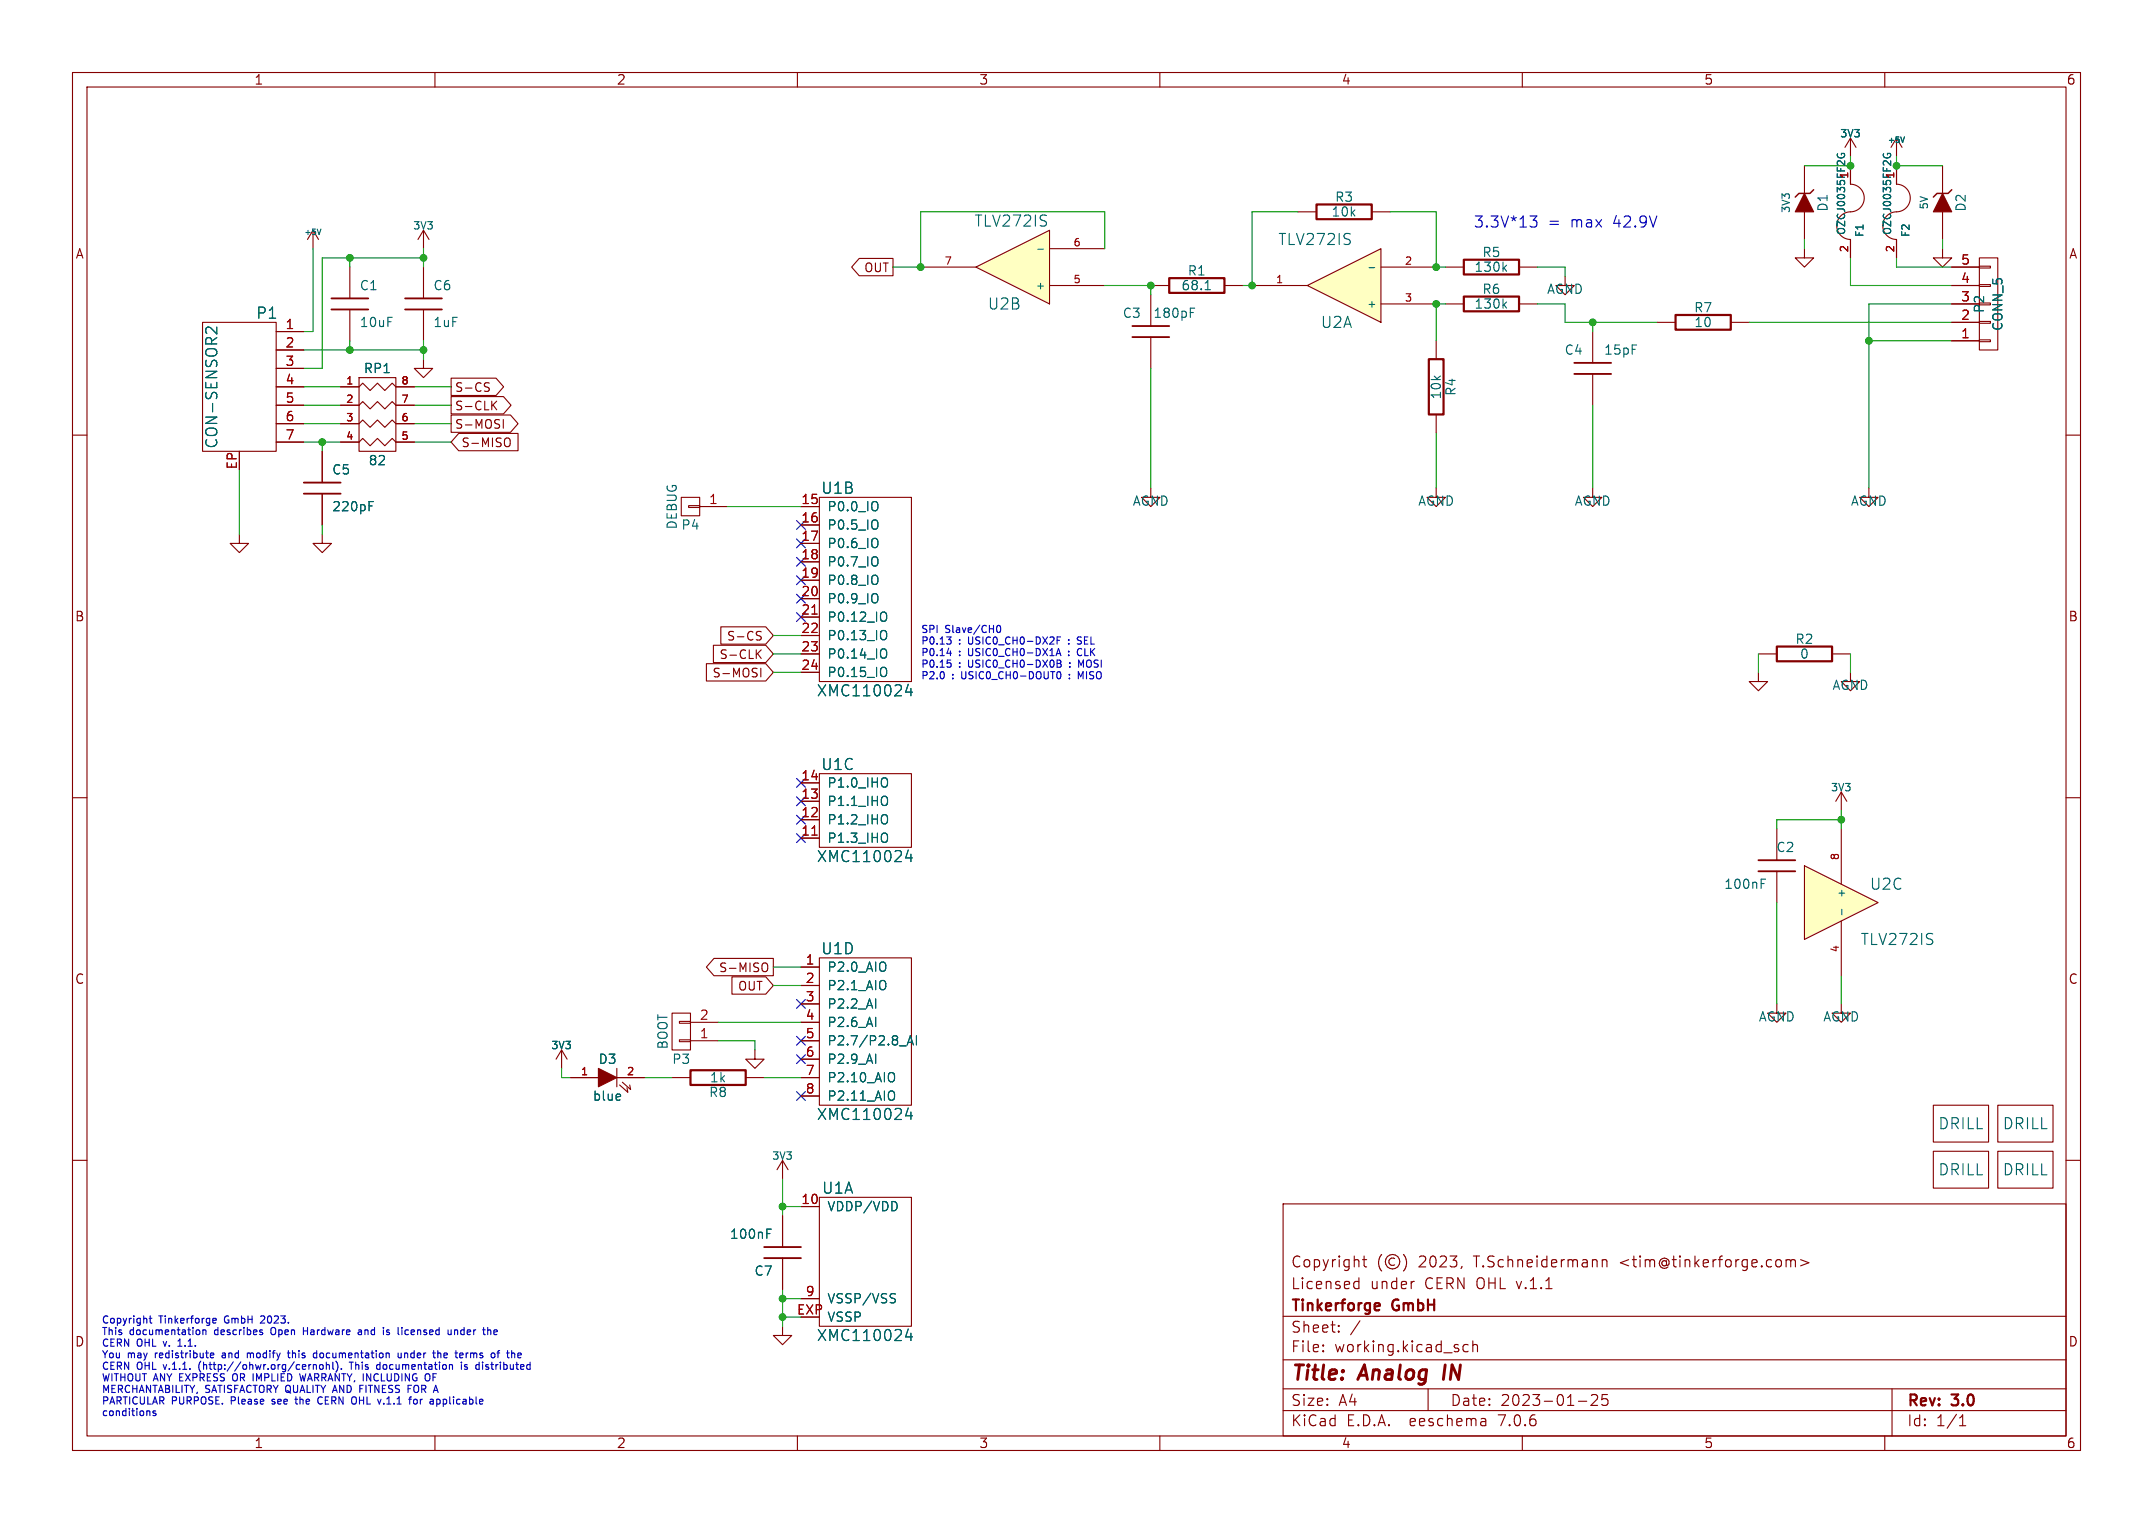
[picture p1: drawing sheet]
<svg xmlns="http://www.w3.org/2000/svg" width="297mm" height="210mm" viewBox="0 0 297 210" stroke-linecap="round" stroke-linejoin="round" font-family="sans-serif">
<g fill="none" stroke="#840000" stroke-width=".15">
<path d="M10 10h277v190h-277zM12 12h273v186h-273zM60 10v2M110 10v2M160 10v2M210 10v2M255.3 19.1l-.8 1.2M255.3 19.1v2.5M255.3 19.1l.7 1.2M260 10v2M261.6 19.1l-.7 1.2M261.6 19.1v2.5"/>
<path d="M261.6 19.1l.8 1.2M43.2 31.8l-.8 1.2M43.2 31.8v2.5M43.2 31.8l.7 1.2M58.4 31.8l-.7 1.2M58.4 31.8v2.5M58.4 36.8v4.3M58.4 31.8l.8 1.2M158.7 39.4h2.6M168.9 39.4h2.5M255.3 22.9v2.5a1.93 1.93 0 0 1 1.9 2.1 1.93 1.93 0 0 1-2.2 1.7 1.91 1.91 0 0 0-1.6 2.1 1.91 1.91 0 0 0 1.9 1.7v2.6M261.6 22.9v2.5a1.93 1.93 0 0 1 1.9 2.1 1.93 1.93 0 0 1-2.2 1.7 1.91 1.91 0 0 0-1.6 2.1 1.91 1.91 0 0 0 1.9 1.7v2.6"/>
<path d="M268 22.9v3.8M268 29.2v3.8M10 60h2M27.9 44.5h10.2v17.7h-10.2zM38.1 53.3h3.8M38.1 55.9h3.8M38.1 58.4h3.8M38.1 45.7h3.8M38.1 48.3h3.8M38.1 50.8h3.8M47 58.4h2.5l.5-.5 1.1 1 1-1 1 1 1-1 .5 .5h2.5M47 55.9h2.5l.5-.5 1.1 1 1-1 1 1 1-1 .5 .5h2.5"/>
<path d="M47 53.3h2.5l.5-.5 1.1 1 1-1 1 1 1-1 .5 .5h2.5M49.5 52.1h5.1v10.1h-5.1zM58.4 42.7v4.3M219.7 45.7v4.3M219.7 51.6v4.3M285 60h2M38.1 61h3.8M47 61h2.5l.5-.5 1.1 1 1-1 1 1 1-1 .5 .5h2.5M257.8 67.3v1.3h1.3l-1.3 1.3-1.3-1.3h1.3M255.3 92.7v1.3h1.2l-1.2 1.3-1.3-1.3h1.3M10 110h2M110.5 115.6h2.5"/>
<path d="M110.5 113h2.5M110.5 110.5h2.5M110.5 108h2.5M113 106.7h12.7v10.1h-12.7zM285 110h2M92.7 139.7h2.5v5.1h-2.5zM110.5 133.4h2.5M110.5 135.9h2.5M110.5 138.4h2.5M113 132.1h12.7v20.3h-12.7zM245.1 138.4v1.3h1.3l-1.3 1.3-1.3-1.3h1.3M10 160h2"/>
<path d="M77.5 144.8l-.8 1.3M77.5 144.8v2.5M77.5 144.8l.7 1.3M78.7 148.6h3.8M85.1 147.3v2.6M85.1 148.6h3.8M85.5 149.6l1.1 1-.1-.6M85.9 149.2l1.1 1-.1-.6M92.7 148.6h2.5M93.7 140.8h1.5v.3h-1.5zM93.7 143.4h1.5v.2h-1.5zM95.2 141h3.9"/>
<path d="M95.2 143.5h3.9M102.9 148.6h2.5M104.1 144.8v1.3h1.3l-1.3 1.2-1.2-1.2h1.2M110.5 148.6h2.5M110.5 141h2.5M110.5 143.5h2.5M110.5 146.1h2.5M110.5 151.1h2.5M266.7 158.8h7.6v5h-7.6zM266.7 152.4h7.6v5.1h-7.6zM275.6 152.4h7.6v5.1h-7.6zM275.6 158.8h7.6v5h-7.6z"/>
<path d="M285 160h2M107.9 160l-.7 1.3M107.9 160v2.6M107.9 167.6v4.4M107.9 173.5v4.3M107.9 160l.8 1.3M110.5 166.4h2.5M110.5 179.1h2.5M113 165.1h12.7v17.8h-12.7zM177 166h108v32h-108zM186.9 177.6l.1 .1 .5-.1M186.9 176.8l.1-.1 .5 .1"/>
<path d="M187.5 176.2v1.5M188 173.7h.5M188.2 173.2v1.3v.1l.3 .1M190.6 173a1.72 1.72 0 0 0 0 2.3M192.4 173.6a.52 .52 0 0 0-.8 .4 .52 .52 0 0 0 .8 .4M193.6 173a1.72 1.72 0 0 1 0 2.3M195 176.7h.1M201.7 174.6l-.2 .3M221 173.8a.37 .37 0 0 1 .7 .1v.8M221 173.7v1M246.4 173.8a.37 .37 0 0 1 .6 .1M246.4 173.7v1"/>
<path d="M247 173.9l.2-.2 .4 .1 .1 .9M247 173.9v.8M248.4 173.7l1.1 .4-1.1 .5M60 198v2M107.9 182.9v1.3h1.3l-1.3 1.2-1.2-1.2h1.2M110 198v2M160 198v2M177 194.5h108M177 191.5h108M177 187.5h108M177 181.5h108M182.5 186.3h.1l-.1 .1"/>
<path d="M182.5 186.3v.1M182.5 185.5v.1M182.5 185.5h.1l-.1 .1M184.7 183.6v.1M184.7 183.6h-.1l.1 .1M184.7 182.8v.1M184.7 182.8h-.1l.1 .1M187.6 182.1l-1.3 2M197 191.5v3M202.5 185.5l-.4-.1-.3 .3v.4l.2 .2 .1 .1 .4-.1M203.2 185.5a.37 .37 0 0 1 .6 .1v.8M203.2 184.9v1.5"/>
<path d="M204.9 195.7l.1 .9M205 196.5l-.2 .1M205 196h-.2M210 198v2M217.7 193.2h1.2M219.5 192.4l.2-.1 .5 .1a.41 .41 0 0 1 .1 .5l-.8 .9h.9M221.7 192.3h-.7v.7l.2-.1h.5l.1 .3-.1 .5-.2 .1h-.3l-.2-.1M260 198v2M261 191.5v6.5M270.3 196.6h.9M270.3 195.5l.4-.4v1.5"/>
<circle cx="192.1" cy="174" r="1"/>
</g>
<path d="M199.4 188.2l-.3 2" fill="none" stroke="#840000" stroke-width=".4"/>
<path d="M161.3 38.4h7.6v2h-7.6zM95.2 147.6h7.7v2h-7.7zM190.1 179.7l.2 .1v.2l-.7 .2M190.3 180.6l-.2 .1" fill="none" stroke="#840000" stroke-width=".3"/>
<g fill="none" stroke="#006464" stroke-width=".15">
<path d="M262.7 18.9l-.2 .7M44.3 31.6l-.3 .7M166.2 39.9h.8M166.5 38.9l.1-.2v1.2M253.5 21.2l-.1 .2 .2 .3M254 21.3v-.1h.4l.1 .2-.2 .3M259.8 21.2v.2l.1 .3M260.4 21.3v-.1h.4v.2l-.1 .3M29.9 45.1v.9l-.9-.8a.41 .41 0 0 0-.6 .2v.4M122.2 114.9a.9 .9 0 0 1 0 1.2M122.2 107.3a.9 .9 0 0 1 0 1.2M122.2 109.9a.9 .9 0 0 1 0 1.1"/>
<path d="M122.2 112.4a.9 .9 0 0 1 0 1.1M125.3 117.2l-.4 1.1h1M125.7 117.8v1M85.5 150.9l.1 .3-.6 .1M123.2 148a.9 .9 0 0 1 0 1.1M123.2 150.5a.9 .9 0 0 1 0 1.1M124.1 144.2h.9M125.2 144.1l.4-1.3 .4 1.3M125.3 143.7h.6M125.3 152.8l-.4 1.1h1M125.7 153.4v1M126.4 142.8v1.3"/>
<path d="M105.8 170.1h.4M105.8 169.5h.6M123 178.4h.5M123.3 179l.2 .3v.2l-.2 .1M123.7 166v.6M125.3 183.3l-.4 1h1M125.7 183.8v1"/>
</g>
<path d="M112 115.2h.7" fill="none" stroke="#a90000" stroke-width=".15"/>
<path d="M55.9 42.7h5.1M55.9 41.1h5.1M217.2 50h5M217.2 51.6h5M105.4 172h5.1M105.4 173.5h5.1" fill="none" stroke="#840000" stroke-width=".25"/>
<g fill="#840000" stroke="#840000" stroke-width=".15">
<path d="M82.5 147.3l2.6 1.3-2.6 1.3z"/>
<path d="M268 26.7l1.2 2.5h-2.5z"/>
</g>
<path d="M269.2 26.2l-.5 .5h-1.5l-.5 .5" fill="none" stroke="#840000" stroke-width=".2"/>
<path d="M134.6 36.8l10.2-5v10.1z" fill="#ffffc2"/>
<g fill="none" stroke="#840000" stroke-width=".15">
<path d="M127 36.8h7.6M134.6 36.8l10.2-5v10.1zM144.8 39.4h7.6M144.8 34.3h7.6M268 34.3v1.3h1.2l-1.2 1.2-1.3-1.2h1.3M110.5 69.9h2.5M110.5 72.4h2.5M110.5 74.9h2.5M110.5 77.5h2.5M113 68.6h12.7v25.4h-12.7zM110.5 80h2.5M110.5 82.6h2.5"/>
<path d="M110.5 85.1h2.5M110.5 87.6h2.5M110.5 90.2h2.5M110.5 92.7h2.5M242.6 90.2h2.5M252.7 90.2h2.6"/>
</g>
<g fill="none" stroke="#006464" stroke-width=".15">
<path d="M143.2 34.4h.7M121 69.3v.9M121 71.9v.9M121 74.4v.9M121 77v.9M121 79.5v.9M121 82v.9M122 84.4l.1 .1a.81 .81 0 0 1-.1 1.2M122 86.9l.1 .1a.81 .81 0 0 1-.1 1.2M122 89.5h.1a.81 .81 0 0 1-.1 1.2M122 92l.1 .1a.81 .81 0 0 1-.1 1.2M125.3 94.4l-.4 1h1"/>
<path d="M125.7 94.9v1"/>
</g>
<path d="M112 84.7h.7" fill="none" stroke="#a90000" stroke-width=".15"/>
<path d="M245.1 89.2h7.6v2h-7.6z" fill="none" stroke="#840000" stroke-width=".3"/>
<path d="M180.3 39.4l10.2-5.1v10.2z" fill="#ffffc2"/>
<g fill="none" stroke="#840000" stroke-width=".15">
<path d="M172.7 39.4h7.6M179.1 29.2h2.5M180.3 39.4l10.2-5.1v10.2zM189.2 29.2h2.6M190.5 36.8h7.6M199.4 36.8h2.5M209.5 36.8h2.6M58.4 49.5v1.3h1.3l-1.3 1.3-1.3-1.3h1.3M158.7 40.6v4.4M158.7 46.5v4.3M190.5 41.9h7.6M199.4 41.9h2.5"/>
<path d="M209.5 41.9h2.6M242.6 92.7v1.3h1.2l-1.2 1.3-1.3-1.3h1.3"/>
</g>
<path d="M188.9 36.9h.7M207.5 36.9l.3 .5M207.8 36.6l-.5 .4M164.2 43.1h.4M164.2 42.5h.6M207.5 42l.3 .5M207.8 41.6l-.5 .5" fill="none" stroke="#006464" stroke-width=".15"/>
<path d="M181.6 28.2h7.6v2h-7.6zM201.9 35.8h7.6v2h-7.6zM201.9 40.9h7.6v2h-7.6z" fill="none" stroke="#840000" stroke-width=".3"/>
<path d="M156.2 45h5.1M156.2 46.5h5.1" fill="none" stroke="#840000" stroke-width=".25"/>
<path d="M248.9 119.4l10.2 5.1-10.2 5z" fill="#ffffc2"/>
<g fill="none" stroke="#840000" stroke-width=".15">
<path d="M48.3 36.8v4.3M118.5 35.6h4.7v2.4h-4.7l-1-1.2zM215.9 38.1v1.3h1.3l-1.3 1.2-1.3-1.2h1.3M248.9 34.3v1.3h1.3l-1.3 1.2-1.3-1.2h1.3M248.9 22.9v3.8M248.9 29.2v3.8M255.3 22.9v2.5M255.3 33v2.6M261.6 22.9v2.5M261.6 33v2.6M269.2 39.4h3.8M269.2 36.8h3.8"/>
<path d="M273 36.7h1.6v.3h-1.6zM273 39.2h1.6v.3h-1.6zM273 35.6h2.6v12.7h-2.6zM38.1 45.7h3.8M38.1 48.3h3.8M38.1 50.8h3.8M38.1 53.3h3.8M38.1 55.9h3.8M38.1 58.4h3.8M47 53.3h2.5M47 55.9h2.5M47 58.4h2.5"/>
<path d="M48.3 42.7v4.3M54.6 53.3h2.5M54.6 55.9h2.5M54.6 58.4h2.5M62.2 57.2h8.2l1.1 1.2-1.1 1.2h-8.2zM62.2 54.7h7.3l1 1.2-1 1.2h-7.3zM62.2 52.1h6.2l1.1 1.2-1.1 1.2h-6.2zM63.3 59.8h8.2v2.4h-8.2l-1.1-1.2zM67 53.3l.4 .2 .1 .2-.2 .3h-.3M67 52.8h.5M68 55.8l.5 .7M68.5 55.3l-.7 .7"/>
<path d="M69.4 57.9v1.1M198.1 47v2.5M198.1 57.2v2.5M228.6 44.5h2.5M238.8 44.5h2.5M269.2 47h3.8M269.2 44.5h3.8M269.2 41.9h3.8M273 41.8h1.6v.2h-1.6zM273 44.3h1.6v.3h-1.6zM273 46.9h1.6v.2h-1.6zM33 73.7v1.2h1.3l-1.3 1.3-1.3-1.3h1.3"/>
<path d="M38.1 61h3.8M44.4 73.7v1.2h1.3l-1.3 1.3-1.2-1.3h1.2M44.4 62.2v4.3M44.4 68.1v4.3M47 61h2.5M54.6 61h2.5M69.9 60.4a.4 .4 0 0 1 .5 .4v.4a.4 .4 0 0 1-.5 .4M94 68.6h2.5v2.5h-2.5zM95 69.7h1.5v.3h-1.5zM96.5 69.9h3.8M110.5 69.9h2.5M110.5 72.4h2.5"/>
<path d="M110.5 74.9h2.5M110.5 77.5h2.5M158.7 67.3v1.3h1.3l-1.3 1.3-1.2-1.3h1.2M198.1 67.3v1.3h1.3l-1.3 1.3-1.3-1.3h1.3M219.7 67.3v1.3h1.3l-1.3 1.3-1.3-1.3h1.3M97.4 91.5h8.2l1.1 1.2-1.1 1.2h-8.2zM98.4 89h7.2l1.1 1.2-1.1 1.2h-7.2zM99.4 86.4h6.2l1.1 1.2-1.1 1.2h-6.2zM104.5 90.1l.5 .7M104.6 87.6l.3 .1 .1 .3-.2 .3h-.3M104.6 87.1h.4M105 92.1v1.2"/>
<path d="M105 89.6l-.7 .7M110.5 80h2.5M110.5 82.6h2.5M110.5 85.1h2.5M110.5 87.6h2.5M110.5 90.2h2.5M110.5 92.7h2.5M110.5 115.6h2.5M110.5 113h2.5M110.5 110.5h2.5M110.5 108h2.5M245.1 114.3v4.3"/>
<path d="M248.9 119.4l10.2 5.1-10.2 5zM254 109.2v2.6M254 114.3v7.6M254 109.2l-.8 1.3M254 109.2l.8 1.3M98.5 132.2h8.2v2.3h-8.2l-1.1-1.1zM101 134.7h4.6l1.1 1.2-1.1 1.2h-4.6zM105.4 132.8a.4 .4 0 0 1 .5 .4v.4a.4 .4 0 0 1-.5 .4M110.5 133.4h2.5M110.5 135.9h2.5M110.5 138.4h2.5M245.1 120.1v4.4"/>
<path d="M254 138.4v1.3h1.3l-1.3 1.3-1.3-1.3h1.3M254 127v7.6M78.7 148.6h3.8M85.1 148.6h3.8M110.5 141h2.5M110.5 143.5h2.5M110.5 146.1h2.5M110.5 148.6h2.5M110.5 151.1h2.5M107.9 167.6v4.4M107.9 173.5v4.3M110.5 166.4h2.5"/>
<path d="M110.5 179.1h2.5"/>
</g>
<g fill="none" stroke="#006464" stroke-width=".15">
<path d="M262.7 18.9l-.2 .7M253.5 21.2l-.1 .2 .2 .3M254 21.3v-.1h.4l.1 .2-.2 .3M259.8 21.2v.2l.1 .3M260.4 21.3v-.1h.4v.2l-.1 .3M29.9 45.1v.9l-.9-.8a.41 .41 0 0 0-.6 .2v.4M50.9 69.8h.4M50.9 69.2h.6M121 69.3v.9M121 71.9v.9M121 74.4v.9M121 77v.9"/>
<path d="M121 79.5v.9M121 82v.9M122 84.4l.1 .1a.81 .81 0 0 1-.1 1.2M122 86.9l.1 .1a.81 .81 0 0 1-.1 1.2M122 89.5h.1a.81 .81 0 0 1-.1 1.2M122 92l.1 .1a.81 .81 0 0 1-.1 1.2M125.3 94.4l-.4 1h1M125.7 94.9v1M122.2 114.9a.9 .9 0 0 1 0 1.2M122.2 107.3a.9 .9 0 0 1 0 1.2M122.2 109.9a.9 .9 0 0 1 0 1.1M122.2 112.4a.9 .9 0 0 1 0 1.1"/>
<path d="M125.3 117.2l-.4 1.1h1M125.7 117.8v1M242.9 121.8h.5M242.9 121.2h.6M254.1 125.4v.7M85.5 150.9l.1 .3-.6 .1M123.2 148a.9 .9 0 0 1 0 1.1M123.2 150.5a.9 .9 0 0 1 0 1.1M124.1 144.2h.9M125.2 144.1l.4-1.3 .4 1.3M125.3 143.7h.6M125.3 152.8l-.4 1.1h1"/>
<path d="M125.7 153.4v1M126.4 142.8v1.3M105.8 170.1h.4M105.8 169.5h.6M123 178.4h.5M123.3 179l.2 .3v.2l-.2 .1M123.7 166v.6M125.3 183.3l-.4 1h1M125.7 183.8v1"/>
</g>
<path d="M45.7 42.7h5.1M45.7 41.1h5.1M41.9 68.1h5.1M41.9 66.5h5.1M242.6 118.6h5M242.6 120.1h5" fill="none" stroke="#840000" stroke-width=".25"/>
<path d="M197.1 49.5h2v7.7h-2zM231.1 43.4h7.7v2.1h-7.7z" fill="none" stroke="#840000" stroke-width=".3"/>
<path d="M250.2 26.2l-.5 .5h-1.5l-.6 .5" fill="none" stroke="#840000" stroke-width=".2"/>
<path d="M248.9 26.7l1.3 2.5h-2.6z" fill="#840000" stroke="#840000" stroke-width=".15"/>
<g fill="none" stroke="#0000c2" stroke-width=".15">
<path d="M211.1 29.8h.9l-.5 .6a.41 .41 0 0 1 .5 .3v.3l-.1 .2-.6 .1M130.6 90.1h.7M130.7 91h.5M131 88.2l.2 .2v.2l-.2 .2M131 91.4l.2 .2v.2l-.2 .2M131.1 89.8v.6M131.2 87.8l-.3 .4M137.6 86.3l.1-.1a.53 .53 0 0 1 .4 .5 .53 .53 0 0 1-.4 .5l-.1-.1-.1-.3zM145.7 90.4l.3-1 .3 1M145.8 90.1h.5M145.8 88.3h.4M145.8 91l.5 .1v.2l-.1 .2"/>
<path d="M145.8 91.5h.4M145.9 92.7l.1-.1a.53 .53 0 0 1 .4 .5 .53 .53 0 0 1-.4 .5h-.1M146.2 91.5l.2 .2-.1 .2-.5 .1M146.3 87.8h-.5v1M147.4 88.7v.1M147.4 88.2v.1M147.4 89.8v.1M147.4 90.3v.1M147.5 93.5v.1M147.5 93v.1M147.6 91.9v.1M147.6 91.4v.1"/>
<path d="M148.6 88.8h.4M148.9 89.4a.53 .53 0 0 0-.3 .5 .53 .53 0 0 0 .3 .5M149 87.8h-.2l-.2 .2 .1 .3h.3M149.1 93.3l-.3-.7v1M149.1 91.7l-.3-.7v1M20.5 194.5l.2 .2v.5M20.6 181.8h.4M20.7 181.5v.8l.3 .1M21.5 194.6l-.3-.1-.1 .2v.1l.4 .1v.3h-.4M24.5 185.6h.6M24.7 184.8l-.2 .1M27.2 183.4h.3l.1 .2-.1 .3-.3 .1"/>
<path d="M27.5 188l-.1 .3 .1 .6M28 183.5l.1-.1h.3v.6M28 183.4v.6M29 186.9l.5-.1-.1-.2h-.2l-.2 .1 .1 .5h.3M29.4 181.9l.1-.1h.2l.1 .1v.1l-.4 .1M29.4 182.3l.1 .1h.3M30.8 186.6h-.1M30.8 186.8l-.2 .2 .2 .2M32.1 189.6a.77 .77 0 0 0 .1 .8M34.1 186.6v.6M34.5 186.6h-.2l-.2 .1M36 181.5h.1"/>
<path d="M36.1 183.7l.1 .1-.1 .2M36.1 183.4h.1M36.5 181.9l-.6 .5h.6M37.5 193.6h.1M37.5 183.1a.7 .7 0 0 0 0 .9M37.7 192.9l-.2 .2 .2 .2M39.6 186.6h.4M39.8 186.2v.9l.2 .1M40.7 192.9h.4M40.8 192.6v.9l.3 .1M41.3 189.4l.3 1 .2-.7 .1 .7M41.9 183v1"/>
<path d="M41.9 183.5h.5M43.2 188.3l.2-.1h.2v.6M43.3 187.2h.4M43.3 186.6h.4M43.7 186.2v1M43.8 193.2l.2 .4h.3l.1-.1M44 192.7l-.2 .3M44.1 188.3l.2-.1 .2 .1 .1 .3-.1 .2h-.2l-.2-.1zM44.4 192.7h.1M45 188.3l.2-.1h.2v.6M45 187.8v1M45.9 187.8v.9l.2 .1"/>
<path d="M46.4 187.7a1.16 1.16 0 0 1 0 1.5M47.1 188.7v.1M48.5 187.8v1M49.1 192.8v.7M49.4 183.4h.4l.1 .6M49.6 191.5h.4M49.9 183.6l-.4 .1-.1 .1 .1 .2h.4M52 188.2h.4M52 188.8h.4M52.4 187.8v1M53.7 183.4h-.2l-.2 .2 .4 .2M53.7 183.9l-.1 .1h-.3"/>
<path d="M54.9 186.6l.1 .6h.2l.1-.1M55.3 186.6v.6M55.8 186.6v.6M56.1 183.4l-.2 .2v.2l.2 .2M56.1 186.6l-.3 .1M56.3 191.5h.3M57.1 193l.1-.1 .3 .1 .1 .4-.1 .2h-.3l-.1-.1zM59.3 189.6v.7M59.7 189.9h.4M59.7 189.4v1M60.3 192.9l.3 .1 .1 .1v.4l-.4 .1M60.4 186.7l.1-.1h.3v.6"/>
<path d="M62.2 183.9l-.1 .1h-.2M62.2 183.4v.6M62.4 188.2v.6M62.7 183.5l.1-.1h.3v.6M62.7 183.4v.6M63.6 187.8v.1M63.6 188.2v.6M64.3 186.6v.6M64.4 188.2h-.2l-.1 .1 .4 .3M64.5 188.7l-.1 .1h-.3M64.5 186.6l-.2 .2M66.6 187.8v.1"/>
<path d="M66.6 188.2v.6M67.4 183.4l.3 .1v.5M68.3 183.4l-.2 .1v.4l.2 .1M68.6 186.6h.3M68.6 183.6l-.5 .1M68.9 186.2l-.2 .1M71.6 186.6h.3v.2l-.5 .1M71.9 187.2h-.3"/>
</g>
<g fill="none" stroke="#009600" stroke-width=".15">
<path d="M43.2 34.3v11.4h-1.3M48.3 35.6v1.2M58.4 35.6h-14v15.2h-2.5M58.4 34.3v2.5M152.4 39.4h6.3v1.2M152.4 34.3v-5.1h-25.4v7.6h-3.8M179.1 29.2h-6.4v10.2h-1.3M191.8 29.2h6.3v7.6h1.3M212.1 36.8h3.8v1.3M248.9 33v1.3M255.3 21.6v1.3h-6.4M255.3 35.6v3.8h13.9"/>
<path d="M261.6 35.6v1.2h7.6M261.6 21.6v1.3h6.4M268 33v1.3M41.9 55.9h5.1M41.9 58.4h5.1M41.9 53.3h5.1M41.9 48.3h16.5M48.3 47v1.3M57.1 55.9h5.1M57.1 58.4h5.1M57.1 53.3h5.1M58.4 47v2.5"/>
<path d="M158.7 50.8v16.5M198.1 59.7v7.6M199.4 41.9h-1.3v5.1M212.1 41.9h3.8v2.6h12.7M219.7 44.5v1.2M219.7 55.9v11.4M241.3 44.5h27.9M257.8 47h11.4M269.2 41.9h-11.4v25.4M33 64.8v8.9M41.9 61h5.1M44.4 61v1.2"/>
<path d="M44.4 72.4v1.3M57.1 61h5.1M100.3 69.9h10.2M106.7 92.7h3.8M106.7 90.2h3.8M106.7 87.6h3.8M242.6 90.2v2.5M255.3 90.2v2.5M254 111.8v2.5M254 113h-8.9v1.3M106.7 135.9h3.8M106.7 133.4h3.8"/>
<path d="M245.1 124.5v13.9M254 134.6v3.8M77.5 147.3v1.3h1.2M88.9 148.6h3.8M99.1 143.5h5v1.3M99.1 141h11.4M105.4 148.6h5.1M107.9 179.1h2.6M107.9 162.6v5M107.9 177.8v5.1M107.9 166.4h2.6M107.9 181.6h2.6"/>
</g>
<g fill="none" stroke="#000084" stroke-width=".15">
<path d="M109.9 74.3l1.2 1.2M109.9 76.9l1.2 1.2M109.9 79.4l1.2 1.2M109.9 71.8l1.2 1.2M111.1 74.3l-1.2 1.2M111.1 76.9l-1.2 1.2M111.1 79.4l-1.2 1.2M111.1 71.8l-1.2 1.2M109.9 84.5l1.2 1.2M109.9 81.9l1.2 1.3M111.1 84.5l-1.2 1.2M111.1 81.9l-1.2 1.3"/>
<path d="M109.9 115l1.2 1.2M109.9 107.3l1.2 1.3M109.9 112.4l1.2 1.2M109.9 109.9l1.2 1.2M111.1 115l-1.2 1.2M111.1 107.3l-1.2 1.3M111.1 112.4l-1.2 1.2M111.1 109.9l-1.2 1.2M109.9 137.8l1.2 1.2M111.1 137.8l-1.2 1.2M109.9 150.5l1.2 1.2M109.9 142.9l1.2 1.2"/>
<path d="M109.9 145.4l1.2 1.3M111.1 150.5l-1.2 1.2M111.1 142.9l-1.2 1.2M111.1 145.4l-1.2 1.3"/>
</g>
<path d="M112 84.7h.7M112 115.2h.7" fill="none" stroke="#a90000" stroke-width=".15"/>
<g fill="#009600" stroke="#009600" stroke-width=".15">
<circle cx="172.7" cy="39.4" r=".46"/>
<circle cx="198.1" cy="36.8" r=".46"/>
<circle cx="198.1" cy="41.9" r=".46"/>
<circle cx="158.7" cy="39.4" r=".46"/>
<circle cx="58.4" cy="48.3" r=".46"/>
<circle cx="127" cy="36.8" r=".46"/>
<circle cx="58.4" cy="35.6" r=".46"/>
<circle cx="254" cy="113" r=".46"/>
<circle cx="257.8" cy="47" r=".46"/>
<circle cx="44.4" cy="61" r=".46"/>
<circle cx="48.3" cy="48.3" r=".46"/>
<circle cx="48.3" cy="35.6" r=".46"/>
<circle cx="255.3" cy="22.9" r=".46"/>
<circle cx="219.7" cy="44.5" r=".46"/>
<circle cx="261.6" cy="22.9" r=".46"/>
<circle cx="107.9" cy="181.6" r=".46"/>
<circle cx="107.9" cy="179.1" r=".46"/>
<circle cx="107.9" cy="166.4" r=".46"/>
</g>
<g font-size="2.8" fill="#840000">
<text x="178" y="190.9">Title:</text>
<text x="187.7" y="190.9">Analog</text>
<text x="200" y="190.9">IN</text>
</g>
<g font-size="2.1" fill="#006464">
<text x="134.3" y="31.5">TLV272IS</text>
<text x="176.2" y="34">TLV272IS</text>
<text x="35.3" y="44.2">P1</text>
<text x="136.2" y="42.9">U2B</text>
<text x="182.1" y="45.4">U2A</text>
<text x="30.2" y="61.9" transform="rotate(-90 30.2 61.9)">CON-SENSOR2</text>
<text x="113.2" y="68.3">U1B</text>
<text x="112.6" y="96.2">XMC110024</text>
<text x="113.2" y="106.4">U1C</text>
<text x="112.6" y="119.1">XMC110024</text>
<text x="257.9" y="122.9">U2C</text>
<text x="113.2" y="131.8">U1D</text>
<text x="256.6" y="130.5">TLV272IS</text>
<text x="112.6" y="154.7">XMC110024</text>
<text x="267.3" y="155.9">DRILL</text>
<text x="276.2" y="155.9">DRILL</text>
<text x="113.3" y="164.8">U1A</text>
<text x="267.3" y="162.3">DRILL</text>
<text x="276.2" y="162.3">DRILL</text>
<text x="112.6" y="185.1">XMC110024</text>
</g>
<g font-size="2.1" fill="#0000c2">
<text x="203.2" y="31.5">3.3V*13</text>
<text x="213.5" y="31.5">=</text>
<text x="216.7" y="31.5">max</text>
<text x="222.7" y="31.5">42.9V</text>
</g>
<g font-size="2.1" fill="#840000">
<text x="178" y="178">Licensed</text>
<text x="178" y="175">Copyright</text>
<text x="189" y="178">under</text>
<text x="195.7" y="175">2023,</text>
<text x="196.6" y="178">CERN OHL v.1.1</text>
<text x="203.5" y="175">T.Schneidermann</text>
<text x="223.7" y="175">&lt;tim@tinkerforge.com&gt;</text>
<text x="178" y="184">Sheet:</text>
<text x="178" y="181.2">Tinkerforge</text>
<text x="192.2" y="181.2">GmbH</text>
<text x="178" y="186.7">File:</text>
<text x="184.1" y="186.7">working.kicad_sch</text>
<text x="178" y="196.9">KiCad</text>
<text x="178" y="194.1">Size:</text>
<text x="184.7" y="194.1">A4</text>
<text x="185.7" y="196.9">E.D.A.</text>
<text x="194.6" y="196.9">eeschema</text>
<text x="200" y="194.1">Date:</text>
<text x="207" y="196.9">7.0.6</text>
<text x="207" y="194.1">2023-01-25</text>
<text x="263" y="194.3">Rev:</text>
<text x="263" y="196.9">Id:</text>
<text x="267.1" y="196.9">1/1</text>
<text x="269.4" y="194.3">3.0</text>
</g>
<g font-size="1.8" fill="#840000">
<text x="35" y="11.9">1</text>
<text x="85" y="11.9">2</text>
<text x="135" y="11.9">3</text>
<text x="185" y="11.9">4</text>
<text x="235" y="11.9">5</text>
<text x="285" y="11.9">6</text>
<text x="10.3" y="35.9">A</text>
<text x="285.3" y="35.9">A</text>
<text x="10.3" y="85.9">B</text>
<text x="285.3" y="85.9">B</text>
<text x="10.3" y="135.9">C</text>
<text x="285.3" y="135.9">C</text>
<text x="10.3" y="185.9">D</text>
<text x="285.3" y="185.9">D</text>
<text x="35" y="199.9">1</text>
<text x="85" y="199.9">2</text>
<text x="135" y="199.9">3</text>
<text x="185" y="199.9">4</text>
<text x="235" y="199.9">5</text>
<text x="285" y="199.9">6</text>
</g>
<g font-size="1.8" fill="#006464">
<text x="184.1" y="28">R3</text>
<text x="252.3" y="29.3" transform="rotate(-90 252.3 29.3)">D1</text>
<text x="271.4" y="29.3" transform="rotate(-90 271.4 29.3)">D2</text>
<text x="183.6" y="30.1">10k</text>
<text x="204.4" y="35.7">R5</text>
<text x="49.5" y="40.2">C1</text>
<text x="59.7" y="40.2">C6</text>
<text x="162.9" y="40.2">68.1</text>
<text x="163.8" y="38.2">R1</text>
<text x="203.3" y="37.7">130k</text>
<text x="204.4" y="40.7">R6</text>
<text x="213.3" y="40.7">AGND</text>
<text x="49.5" y="45.3">10uF</text>
<text x="59.7" y="45.3">1uF</text>
<text x="154.8" y="44">C3</text>
<text x="159" y="44">180pF</text>
<text x="203.3" y="42.8">130k</text>
<text x="233.6" y="43.3">R7</text>
<text x="233.6" y="45.3">10</text>
<text x="273.9" y="43.3" transform="rotate(-90 273.9 43.3)">P2</text>
<text x="276.5" y="45.7" transform="rotate(-90 276.5 45.7)">CONN_5</text>
<text x="50.1" y="51.7">RP1</text>
<text x="215.7" y="49.1">C4</text>
<text x="221.2" y="49.1">15pF</text>
<text x="199" y="55.2" transform="rotate(-90 199 55.2)">10k</text>
<text x="201" y="54.7" transform="rotate(-90 201 54.7)">R4</text>
<text x="45.7" y="65.6">C5</text>
<text x="50.8" y="64.4">82</text>
<text x="45.7" y="70.7">220pF</text>
<text x="114" y="70.7">P0.0_IO</text>
<text x="156.2" y="70">AGND</text>
<text x="195.5" y="70">AGND</text>
<text x="217.1" y="70">AGND</text>
<text x="255.2" y="70">AGND</text>
<text x="93.6" y="73.1" transform="rotate(-90 93.6 73.1)">DEBUG</text>
<text x="93.9" y="73.3">P4</text>
<text x="114" y="73.3">P0.5_IO</text>
<text x="114" y="75.8">P0.6_IO</text>
<text x="114" y="78.3">P0.7_IO</text>
<text x="114" y="80.9">P0.8_IO</text>
<text x="114" y="83.4">P0.9_IO</text>
<text x="114" y="86">P0.12_IO</text>
<text x="114" y="88.5">P0.13_IO</text>
<text x="247.6" y="89">R2</text>
<text x="114" y="91">P0.14_IO</text>
<text x="114" y="93.6">P0.15_IO</text>
<text x="248.2" y="91">0</text>
<text x="252.7" y="95.4">AGND</text>
<text x="114" y="113.9">P1.2_IHO</text>
<text x="114" y="111.4">P1.1_IHO</text>
<text x="114" y="108.8">P1.0_IHO</text>
<text x="114" y="116.4">P1.3_IHO</text>
<text x="245" y="117.7">C2</text>
<text x="237.8" y="122.8">100nF</text>
<text x="114" y="134.2">P2.0_AIO</text>
<text x="114" y="136.8">P2.1_AIO</text>
<text x="114" y="139.3">P2.2_AI</text>
<text x="114" y="141.8">P2.6_AI</text>
<text x="242.5" y="141.1">AGND</text>
<text x="251.4" y="141.1">AGND</text>
<text x="82.5" y="146.9">D3</text>
<text x="92.3" y="144.8" transform="rotate(-90 92.3 144.8)">BOOT</text>
<text x="92.6" y="146.9">P3</text>
<text x="97.8" y="149.5">1k</text>
<text x="114" y="144.4">P2.7/P2.8_AI</text>
<text x="114" y="146.9">P2.9_AI</text>
<text x="114" y="149.5">P2.10_AIO</text>
<text x="81.7" y="152">blue</text>
<text x="97.7" y="151.5">R8</text>
<text x="114" y="152">P2.11_AIO</text>
<text x="114" y="167.2">VDDP/VDD</text>
<text x="100.6" y="171">100nF</text>
<text x="104" y="176.1">C7</text>
<text x="114" y="179.9">VSSP/VSS</text>
<text x="114" y="182.5">VSSP</text>
</g>
<g font-size="1.8" fill="#a90000">
<text x="270.4" y="41.7">3</text>
<text x="270.4" y="39.1">4</text>
<text x="270.4" y="36.6">5</text>
<text x="39.3" y="45.5">1</text>
<text x="270.4" y="46.7">1</text>
<text x="270.4" y="44.2">2</text>
<text x="39.3" y="48">2</text>
<text x="39.3" y="50.5">3</text>
<text x="39.3" y="53.1">4</text>
<text x="39.3" y="55.6">5</text>
<text x="39.3" y="58.2">6</text>
<text x="32.8" y="64.8" transform="rotate(-90 32.8 64.8)">EP</text>
<text x="39.3" y="60.7">7</text>
<text x="97.7" y="69.6">1</text>
<text x="110.4" y="69.6">15</text>
<text x="110.4" y="72.1">16</text>
<text x="110.4" y="74.7">17</text>
<text x="110.4" y="77.2">18</text>
<text x="110.4" y="79.8">19</text>
<text x="110.4" y="82.3">20</text>
<text x="110.4" y="84.8">21</text>
<text x="110.4" y="87.4">22</text>
<text x="110.4" y="89.9">23</text>
<text x="110.4" y="92.5">24</text>
<text x="110.4" y="107.7">14</text>
<text x="110.4" y="112.8">12</text>
<text x="110.4" y="110.2">13</text>
<text x="110.4" y="115.3">11</text>
<text x="111.1" y="133.1">1</text>
<text x="111.1" y="135.6">2</text>
<text x="96.4" y="143.3">1</text>
<text x="96.4" y="140.7">2</text>
<text x="111.1" y="138.2">3</text>
<text x="111.1" y="140.7">4</text>
<text x="111.1" y="143.3">5</text>
<text x="111.1" y="145.8">6</text>
<text x="111.1" y="148.3">7</text>
<text x="111.1" y="150.9">8</text>
<text x="110.4" y="166.1">10</text>
<text x="111.1" y="178.8">9</text>
<text x="109.8" y="181.4">EXP</text>
</g>
<g font-size="1.7" fill="#840000">
<text x="119.1" y="37.7">OUT</text>
<text x="62.7" y="59.3">S-MOSI</text>
<text x="62.7" y="56.8">S-CLK</text>
<text x="62.7" y="54.3">S-CS</text>
<text x="63.6" y="61.9">S-MISO</text>
<text x="100.2" y="88.5">S-CS</text>
<text x="98.2" y="93.6">S-MOSI</text>
<text x="99.1" y="91.1">S-CLK</text>
<text x="99.1" y="134.3">S-MISO</text>
<text x="101.7" y="136.8">OUT</text>
</g>
<g font-size="1.4" fill="#006464">
<text x="253.7" y="19.2">3V3</text>
<text x="247.1" y="29.5" transform="rotate(-90 247.1 29.5)">3V3</text>
<text x="266.2" y="29" transform="rotate(-90 266.2 29)">5V</text>
<text x="56.9" y="31.9">3V3</text>
<text x="254.7" y="32.5" transform="rotate(-90 254.7 32.5)">OZCJ0035FF2G</text>
<text x="257.3" y="32.8" transform="rotate(-90 257.3 32.8)">F1</text>
<text x="261.1" y="32.5" transform="rotate(-90 261.1 32.5)">OZCJ0035FF2G</text>
<text x="263.6" y="32.8" transform="rotate(-90 263.6 32.8)">F2</text>
<text x="142.8" y="40.1">+</text>
<text x="188.5" y="42.6">+</text>
<text x="252.5" y="109.3">3V3</text>
<text x="254.7" y="123.9" transform="rotate(-90 254.7 123.9)">+</text>
<text x="75.9" y="144.9">3V3</text>
<text x="106.4" y="160.1">3V3</text>
</g>
<g font-size="1.4" fill="#a90000">
<text x="255" y="24.7" transform="rotate(-90 255 24.7)">1</text>
<text x="261.4" y="24.7" transform="rotate(-90 261.4 24.7)">1</text>
<text x="148" y="34">6</text>
<text x="255" y="34.9" transform="rotate(-90 255 34.9)">2</text>
<text x="261.4" y="34.9" transform="rotate(-90 261.4 34.9)">2</text>
<text x="130.2" y="36.6">7</text>
<text x="148" y="39.1">5</text>
<text x="175.9" y="39.1">1</text>
<text x="193.7" y="36.6">2</text>
<text x="193.7" y="41.7">3</text>
<text x="47.6" y="53.1">1</text>
<text x="55.3" y="53.1">8</text>
<text x="47.6" y="55.6">2</text>
<text x="47.6" y="58.2">3</text>
<text x="55.3" y="58.2">6</text>
<text x="55.3" y="55.6">7</text>
<text x="47.6" y="60.7">4</text>
<text x="55.3" y="60.7">5</text>
<text x="253.7" y="118.7" transform="rotate(-90 253.7 118.7)">8</text>
<text x="253.7" y="131.4" transform="rotate(-90 253.7 131.4)">4</text>
<text x="80" y="148.3">1</text>
<text x="86.4" y="148.3">2</text>
</g>
<g font-size="1.4" fill="#0000c2">
<text x="127" y="87.4">SPI</text>
<text x="127" y="88.9">P0.13</text>
<text x="130.4" y="87.4">Slave/CH0</text>
<text x="132.3" y="88.9">:</text>
<text x="133.8" y="88.9">USIC0_CH0-DX2F</text>
<text x="149.4" y="88.9">SEL</text>
<text x="127" y="90.5">P0.14</text>
<text x="127" y="92.1">P0.15</text>
<text x="127" y="93.7">P2.0</text>
<text x="131.4" y="93.7">:</text>
<text x="132.3" y="90.5">:</text>
<text x="132.3" y="92.1">:</text>
<text x="132.8" y="93.7">USIC0_CH0-DOUT0</text>
<text x="133.8" y="90.5">USIC0_CH0-DX1A</text>
<text x="133.8" y="92.1">USIC0_CH0-DX0B</text>
<text x="149.4" y="90.5">CLK</text>
<text x="149.5" y="93.7">MISO</text>
<text x="149.5" y="92.1">MOSI</text>
<text x="14" y="182.6">Copyright</text>
<text x="14" y="184.2">This</text>
<text x="14" y="185.8">CERN</text>
<text x="17.9" y="184.2">documentation</text>
<text x="18.9" y="185.8">OHL</text>
<text x="22" y="182.6">Tinkerforge</text>
<text x="22.8" y="185.8">v.</text>
<text x="25" y="185.8">1.1.</text>
<text x="29.8" y="184.2">describes</text>
<text x="31.2" y="182.6">GmbH</text>
<text x="36.4" y="182.6">2023.</text>
<text x="37.9" y="184.2">Open</text>
<text x="42.6" y="184.2">Hardware</text>
<text x="50.4" y="184.2">and</text>
<text x="54.1" y="184.2">is</text>
<text x="56.4" y="184.2">licensed</text>
<text x="63.5" y="184.2">under</text>
<text x="68.7" y="184.2">the</text>
<text x="14" y="187.4">You</text>
<text x="14" y="189">CERN</text>
<text x="14" y="190.5">WITHOUT ANY EXPRESS</text>
<text x="17.6" y="187.4">may</text>
<text x="18.9" y="189">OHL</text>
<text x="21.6" y="187.4">redistribute</text>
<text x="22.8" y="189">v.1.1.</text>
<text x="27.9" y="189">(http://ohwr.org/cernohl).</text>
<text x="31.1" y="187.4">and</text>
<text x="32.6" y="190.5">OR</text>
<text x="34.8" y="187.4">modify</text>
<text x="35.6" y="190.5">IMPLIED</text>
<text x="40.7" y="187.4">this</text>
<text x="42.4" y="190.5">WARRANTY, INCLUDING</text>
<text x="44.5" y="187.4">documentation</text>
<text x="49" y="189">This</text>
<text x="53" y="189">documentation</text>
<text x="56.4" y="187.4">under</text>
<text x="61.6" y="187.4">the</text>
<text x="64.9" y="189">is</text>
<text x="64.9" y="187.4">terms</text>
<text x="67.2" y="189">distributed</text>
<text x="70.1" y="187.4">of</text>
<text x="14" y="192.1">MERCHANTABILITY,</text>
<text x="14" y="193.7">PARTICULAR</text>
<text x="14" y="195.3">conditions</text>
<text x="23.7" y="193.7">PURPOSE.</text>
<text x="28.3" y="192.1">SATISFACTORY QUALITY AND</text>
<text x="32.1" y="193.7">Please</text>
<text x="38" y="193.7">see</text>
<text x="41.5" y="193.7">the</text>
<text x="44.8" y="193.7">CERN</text>
<text x="49.8" y="193.7">OHL</text>
<text x="50.3" y="192.1">FITNESS</text>
<text x="53.7" y="193.7">v.1.1</text>
<text x="57.2" y="192.1">FOR</text>
<text x="58.3" y="193.7">for</text>
<text x="61.4" y="193.7">applicable</text>
</g>
<g font-size="1.1" fill="#006464">
<text x="260.3" y="19.9">+5V</text>
<text x="41.9" y="32.6">+5V</text>
</g>
</svg>
